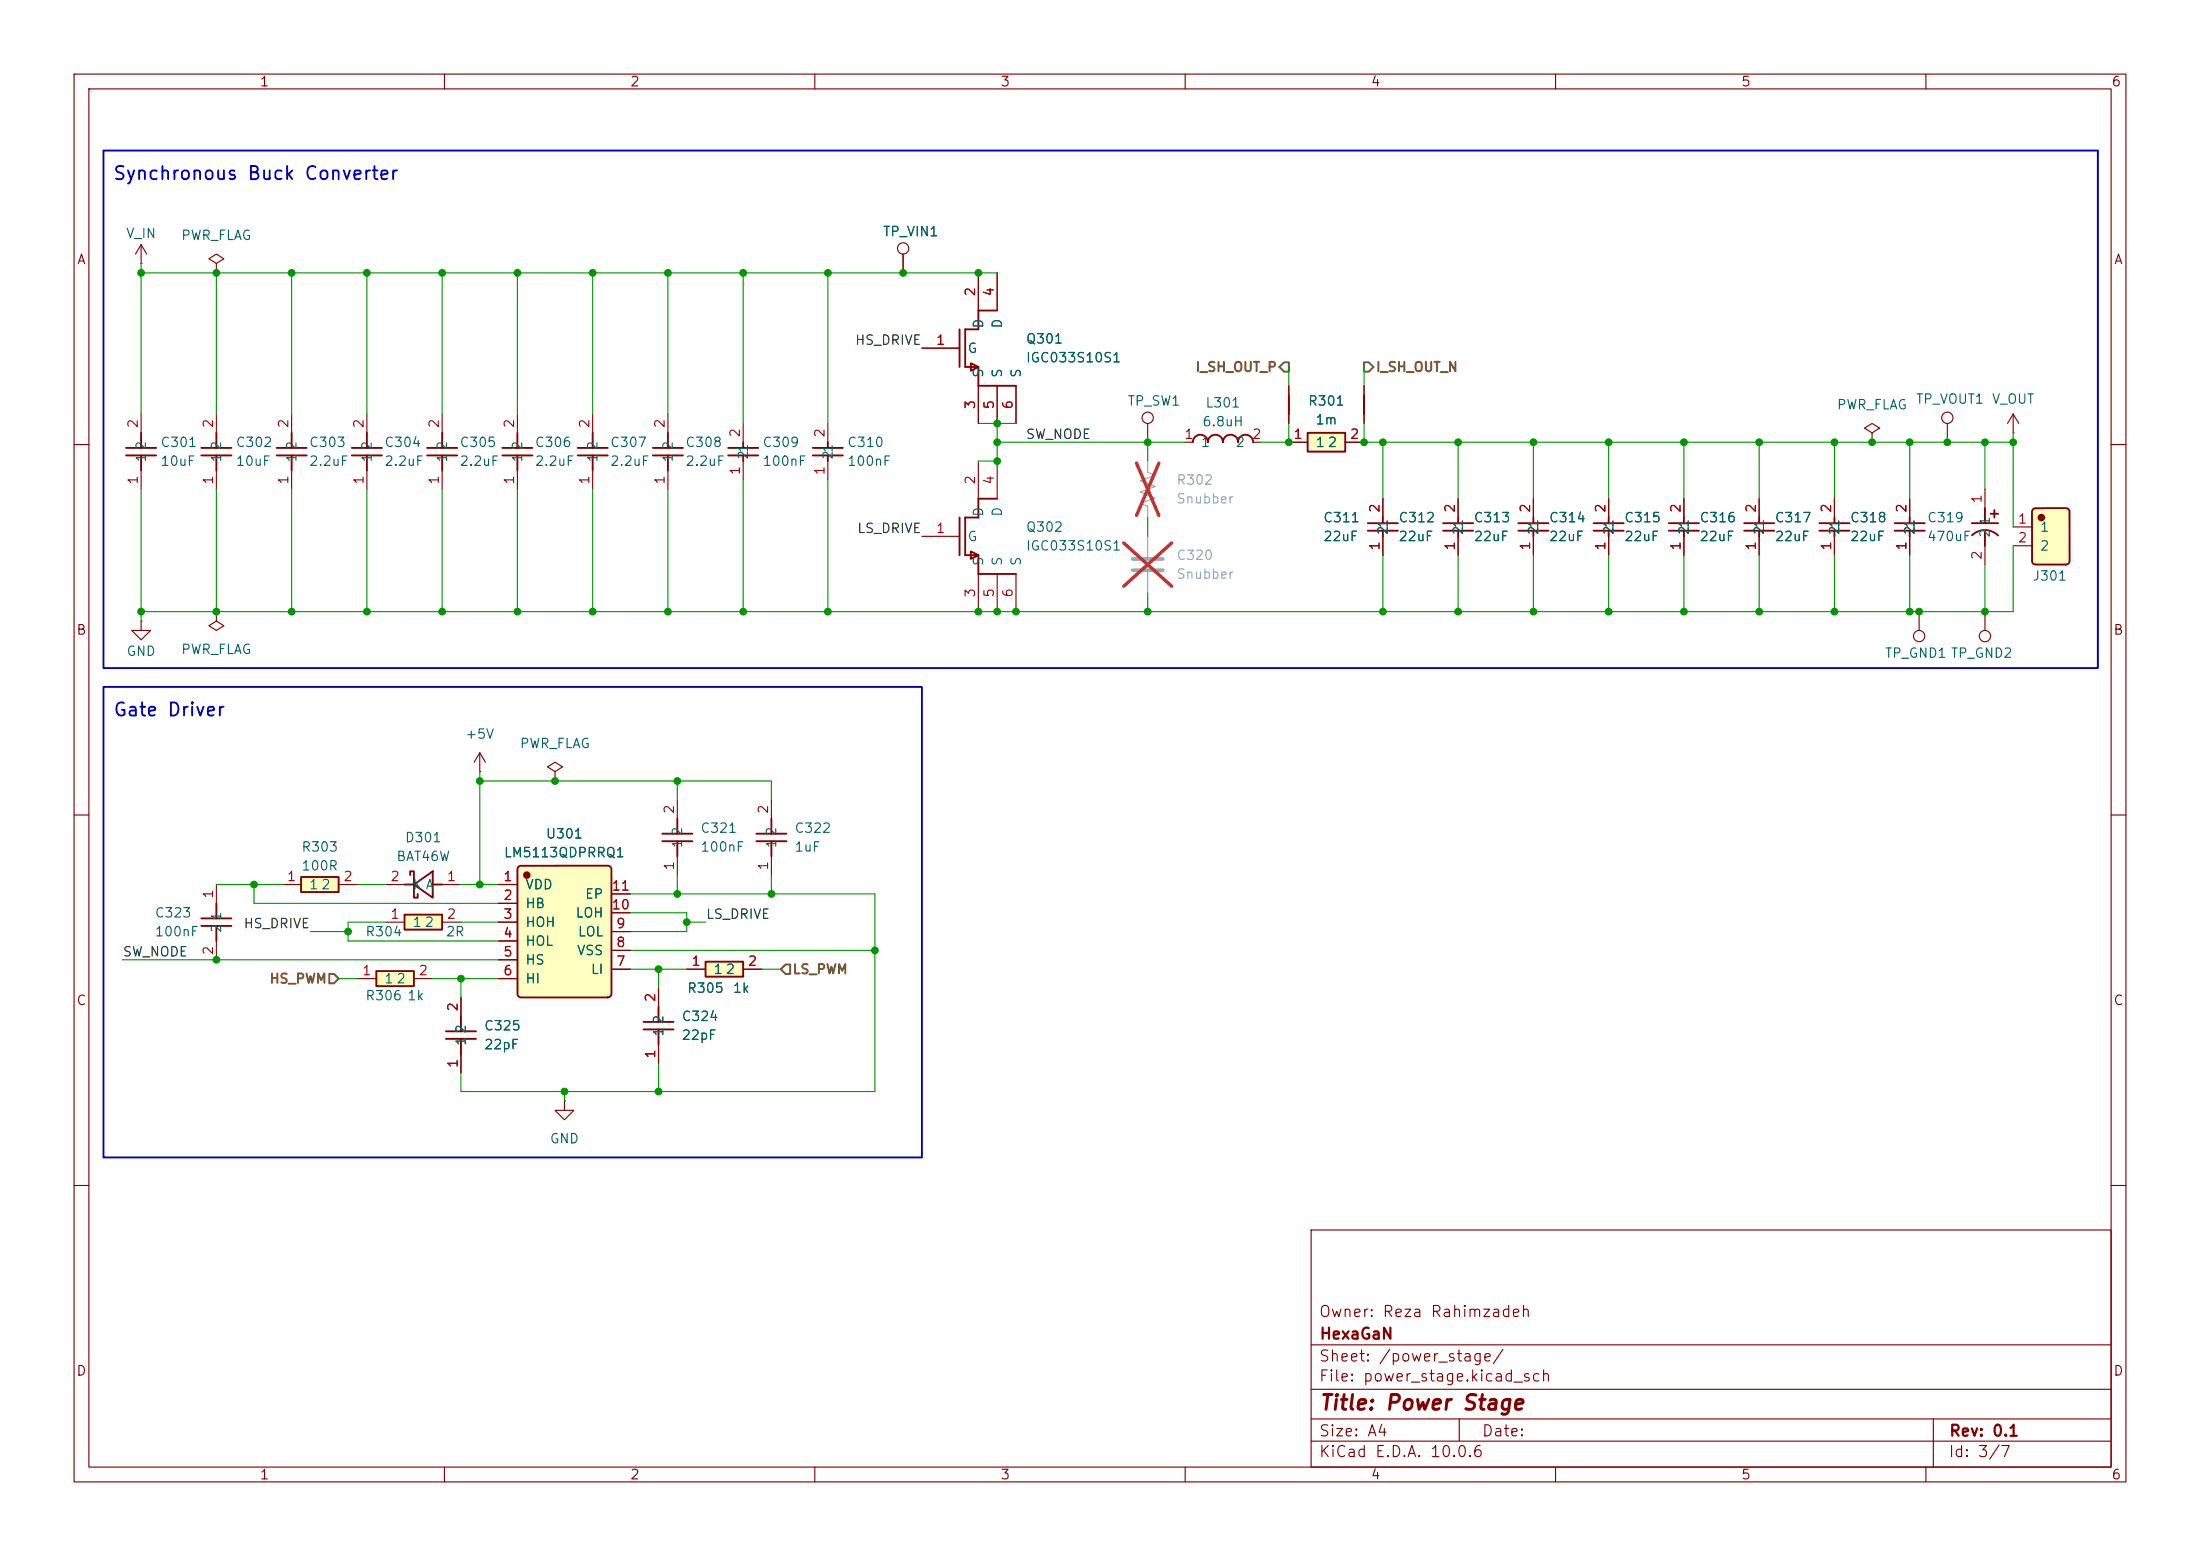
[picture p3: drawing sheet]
<svg xmlns="http://www.w3.org/2000/svg" width="297mm" height="210mm" viewBox="0 0 297 210" stroke-linecap="round" stroke-linejoin="round" font-family="sans-serif">
<g fill="none" stroke="#840000" stroke-width=".15">
<path d="M10 10h277v190h-277zM12 12h273v186h-273zM60 10v2M110 10v2M160 10v2M210 10v2M260 10v2M121.9 34.3v2.5M80 55.9v2.5M262.9 57.2v2.5M271.8 58.4h.1M271.8 55.9l-.8 1.3"/>
<path d="M271.8 55.9l.7 1.3M271.8 55.9v2.5M10 60h2M80 63.5v2.5M268 66v2.6M268 73.7v2.5M285 60h2M10 110h2M29.2 119.4v2.5M285 110h2M29.2 127v2.5M10 160h2"/>
<path d="M177 166h108v32h-108zM285 160h2M60 198v2M110 198v2M160 198v2M177 194.5h108M177 191.5h108M177 187.5h108M177 181.5h108M197 191.5v3M210 198v2M260 198v2"/>
<path d="M261 191.5v6.5"/>
<circle cx="121.9" cy="33.5" r=".76"/>
<circle cx="262.9" cy="56.4" r=".76"/>
</g>
<g fill="none" stroke="#840000" stroke-width=".25">
<path d="M80 58.4v2.1M78 61.5h4M78 60.5h4M80 61.5v2M266.2 70.6h3.5M266.2 72.2a2.54 2.54 0 0 1 3.6 .1M268 68.6v2M268 71.6v2.1M268.7 69.3h1M269.2 68.8v1.1M27.2 124h4M27.2 125h4"/>
<path d="M29.2 121.9v2.1M29.2 125v2"/>
</g>
<path d="M274.5 68.7l.2-.1h4.2l.4 .2 .1 .2v6.7a.51 .51 0 0 1-.5 .5h-4.1l-.4-.2-.1-.2v-6.7z" fill="#ffffc2"/>
<circle cx="275.6" cy="69.9" r=".38" fill="#840000" stroke="#840000" stroke-width=".25"/>
<g fill="none" stroke="#840000" stroke-width=".25">
<path d="M69.8 58.4v2.1M67.8 61.5h4.1M67.8 60.5h4.1M69.8 61.5v2M205 71.6h4M205 70.6h4M207 69.9v.7M207 71.6v.8M274.5 68.7l.2-.1h4.2l.4 .2 .1 .2v6.7a.51 .51 0 0 1-.5 .5h-4.1l-.4-.2-.1-.2v-6.7zM86.9 138.9h4M86.9 137.9h4M88.9 135.9v2"/>
<path d="M88.9 138.9v2.1"/>
</g>
<g fill="none" stroke="#840000" stroke-width=".15">
<path d="M69.8 55.9v2.5M69.8 63.5v2.5M207 67.3v2.6M207 72.4v2.5M271.8 71.1h2.5M271.8 73.7h2.5M19 83.8v1.3h1.3l-1.3 1.3-1.2-1.3h1.2M19 83.8h.1M259.1 82.6v2.5M268 82.6v2.5M88.9 133.4v2.5M88.9 141v2.5"/>
<circle cx="259.1" cy="85.9" r=".76"/>
<circle cx="268" cy="85.9" r=".76"/>
</g>
<path d="M95.2 129.8h5.1v2h-5.1z" fill="#ffffc2"/>
<path d="M95.2 129.8h5.1v2h-5.1z" fill="none" stroke="#840000" stroke-width=".25"/>
<path d="M92.7 130.8h2.5M100.3 130.8h2.6" fill="none" stroke="#840000" stroke-width=".15"/>
<path d="M50.8 131.1h5.1v2h-5.1z" fill="#ffffc2"/>
<g fill="none" stroke="#840000" stroke-width=".25">
<path d="M19 58.4v2.1M29.2 58.4v2.1M39.4 58.4v2.1M49.5 58.4v2.1M59.7 58.4v2.1M90.2 58.4v2.1M111.8 59.7v.8M174 53.3v2.6M17 61.5h4.1M17 60.5h4.1M19 61.5v2M27.2 61.5h4"/>
<path d="M27.2 60.5h4M29.2 61.5v2M37.3 61.5h4.1M37.3 60.5h4.1M39.4 61.5v2M47.5 61.5h4.1M47.5 60.5h4.1M49.5 61.5v2M57.7 61.5h4M57.7 60.5h4M59.7 61.5v2M88.1 61.5h4.1"/>
<path d="M88.1 60.5h4.1M90.2 61.5v2M109.7 61.5h4.1M109.7 60.5h4.1M111.8 61.5v.7M89.4 113.5h4.1M89.4 112.5h4.1M91.4 110.5v2M91.4 113.5v2.1M50.8 131.1h5.1v2h-5.1zM60.2 139.2h4.1M62.2 137.2v2"/>
<path d="M60.2 140.2h4.1M62.2 140.2v2"/>
</g>
<g fill="none" stroke="#840000" stroke-width=".15">
<path d="M19 35.6h.1M19 33v2.6M19 33l-.7 1.3M19 33l.8 1.3M19 55.9v2.5M29.2 55.9v2.5M39.4 55.9v2.5M49.5 55.9v2.5M59.7 55.9v2.5M90.2 55.9v2.5M111.8 57.2v2.5M174 52.1v5.1"/>
<path d="M19 63.5v2.5M29.2 63.5v2.5M39.4 63.5v2.5M49.5 63.5v2.5M59.7 63.5v2.5M90.2 63.5v2.5M111.8 62.2v2.6M91.4 108v2.5M91.4 115.6v2.5M48.3 132.1h2.5M55.9 132.1h2.5M62.2 134.6v2.6"/>
<path d="M62.2 142.2v2.6M76.2 148.6v1.3h1.3l-1.3 1.2-1.3-1.2h1.3M76.2 148.6h.1"/>
</g>
<path d="M70 117l.3-.2h11.7l.5 .3v.1v16.9a.51 .51 0 0 1-.5 .5h-11.6l-.5-.2v-.2l-.1-16.9z" fill="#ffffc2"/>
<circle cx="71.1" cy="118.1" r=".38" fill="#840000" stroke="#840000" stroke-width=".25"/>
<path d="M161 59.7a1.01 1.01 0 0 1 1.1-1 1.01 1.01 0 0 1 1 1M163.1 59.7a1.01 1.01 0 0 1 1-1 1.01 1.01 0 0 1 1 1M165.1 59.7a1.02 1.02 0 0 1 1-1 1.02 1.02 0 0 1 1 1M167.1 59.7a1.02 1.02 0 0 1 1.1-1 1.02 1.02 0 0 1 1 1M184.1 53.3v2.6M70 117l.3-.2h11.7l.5 .3v.1v16.9a.51 .51 0 0 1-.5 .5h-11.6l-.5-.2v-.2l-.1-16.9z" fill="none" stroke="#840000" stroke-width=".25"/>
<g fill="none" stroke="#840000" stroke-width=".15">
<path d="M29.2 35.6l1-.7-1-.6-1 .6 1 .7v1.2M29.2 36.8h.1M160 59.7h1M169.2 59.7h1M184.1 52.1v5.1M67.3 119.4h2.5M67.3 121.9h2.5M67.3 124.5h2.5M67.3 127h2.5M67.3 129.5h2.5M67.3 132.1h2.5M82.5 130.8h2.6"/>
<path d="M82.5 128.3h2.6M82.5 125.7h2.6M82.5 123.2h2.6M82.5 120.7h2.6"/>
</g>
<path d="M176.5 58.4h5.1v2.6h-5.1z" fill="#ffffc2"/>
<path d="M176.5 58.4h5.1v2.6h-5.1z" fill="none" stroke="#840000" stroke-width=".25"/>
<path d="M174 59.7h2.5M181.6 59.7h2.5" fill="none" stroke="#840000" stroke-width=".15"/>
<path d="M40.6 118.4h5.1v2h-5.1z" fill="#ffffc2"/>
<g fill="none" stroke="#840000" stroke-width=".25">
<path d="M100.3 59.7v.8M98.3 61.5h4.1M98.3 60.5h4.1M100.3 61.5v.7M184.7 71.6h4M184.7 70.6h4M186.7 69.9v.7M186.7 71.6v.8M194.8 71.6h4.1M194.8 70.6h4.1M196.8 69.9v.7M196.8 71.6v.8"/>
<path d="M255.8 71.6h4M255.8 70.6h4M257.8 69.9v.7M257.8 71.6v.8M40.6 118.4h5.1v2h-5.1zM54.6 119.4h1.3M55.4 118.1v-.5h.5v3.6h.5v-.5M55.9 119.4l2.5-1.8v3.6zM58.4 119.4h1.3M102.1 113.5h4.1M102.1 112.5h4.1M104.1 110.5v2"/>
<path d="M104.1 113.5v2.1"/>
</g>
<g fill="none" stroke="#840000" stroke-width=".15">
<path d="M100.3 57.2v2.5M252.7 58.4l1-.6-1-.6-1 .6 1 .6v1.3M252.7 59.7h.1M100.3 62.2v2.6M186.7 67.3v2.6M186.7 72.4v2.5M196.8 67.3v2.6M196.8 72.4v2.5M257.8 67.3v2.6M257.8 72.4v2.5M38.1 119.4h2.5M45.7 119.4h2.6"/>
<path d="M52.1 119.4h2.5M59.7 119.4h2.5M64.8 104.1h.1M64.8 101.6l-.8 1.3M64.8 101.6l.7 1.3M64.8 101.6v2.5M104.1 108v2.5M104.1 115.6v2.5"/>
</g>
<path d="M154.9 62.2v1.6l1.1 .3-2.1 .8 2.1 .8-2.1 .7 2.1 .8-2.1 .7 1 .4v1.6M154.9 72.4v2.8M154.9 77.2v2.8" fill="none" stroke="#a1a1a1" stroke-width=".15"/>
<path d="M151.7 73.3l6.5 5.8M153.4 62.5l3.1 7.1M156.5 62.5l-3.1 7.1M158.2 73.3l-6.5 5.8" fill="none" stroke="#e12e31" stroke-width=".46"/>
<path d="M152.9 75.4h4.1M152.9 77h4.1" fill="none" stroke="#a1a1a1" stroke-width=".51"/>
<path d="M54.6 123.4h5.1v2.1h-5.1z" fill="#ffffc2"/>
<g fill="none" stroke="#840000" stroke-width=".25">
<path d="M129.5 44.5v5M131.1 49l1 .5-1 .5zM134.6 41.9h-2.5v2.6h-1.8v5h1.8v2.6h5.1M129.5 69.9v5M131.1 74.4l1 .5-1 .5zM134.6 67.3h-2.5v2.6h-1.8v5h1.8v2.6h5.1M215.1 71.6h4.1M215.1 70.6h4.1M217.2 69.9v.7M217.2 71.6v.8M225.3 71.6h4.1M225.3 70.6h4.1"/>
<path d="M227.3 69.9v.7M227.3 71.6v.8M235.5 71.6h4M235.5 70.6h4M237.5 69.9v.7M237.5 71.6v.8M245.6 71.6h4.1M245.6 70.6h4.1M247.6 69.9v.7M247.6 71.6v.8M54.6 123.4h5.1v2.1h-5.1z"/>
</g>
<g fill="none" stroke="#840000" stroke-width=".15">
<path d="M121.9 34.3v2.5M132.1 36.8v5.1M134.6 36.8v5.1M124.5 47h5M132.1 52.1v5.1M134.6 52.1v5.1M137.2 52.1v5.1M154.9 57.2v2.5M174 59.7h2.5M174 52.1v5.1M181.6 59.7h2.5M184.1 52.1v5.1"/>
<path d="M124.5 72.4h5M132.1 62.2v5.1M132.1 77.5v5.1M134.6 62.2v5.1M134.6 77.5v5.1M137.2 77.5v5.1M186.7 67.3v2.6M186.7 72.4v2.5M196.8 67.3v2.6M196.8 72.4v2.5M207 67.3v2.6M207 72.4v2.5"/>
<path d="M217.2 67.3v2.6M217.2 72.4v2.5M227.3 67.3v2.6M227.3 72.4v2.5M237.5 67.3v2.6M237.5 72.4v2.5M247.6 67.3v2.6M247.6 72.4v2.5M257.8 67.3v2.6M257.8 72.4v2.5M29.2 82.6v1.2l1 .7-1 .6-1-.6 1-.7M29.2 82.6h.1"/>
<path d="M67.3 119.4h2.5M74.9 104.1l1-.6-1-.6-1 .6 1 .6v1.3M74.9 105.4h.1M52.1 124.5h2.5M59.7 124.5h2.5M62.2 134.6v2.6M67.3 124.5h2.5M67.3 121.9h2.5M67.3 127h2.5M67.3 129.5h2.5M67.3 132.1h2.5M82.5 130.8h2.6"/>
<path d="M82.5 128.3h2.6M82.5 125.7h2.6M82.5 123.2h2.6M82.5 120.7h2.6M88.9 133.4v2.5M92.7 130.8h2.5M100.3 130.8h2.6M62.2 142.2v2.6M88.9 141v2.5"/>
<circle cx="154.9" cy="56.4" r=".76"/>
</g>
<path d="M173.4 48.9h.6v1.3h-.6l-.7-.7zM184.1 48.9h.7l.6 .6-.6 .7h-.7zM44.4 131.4h.7l.6 .7-.6 .6h-.7zM106 130.2h.7v1.2h-.7l-.6-.6z" fill="none" stroke="#725600" stroke-width=".25"/>
<g fill="none" stroke="#009600" stroke-width=".15">
<path d="M19 36.8h115.6M19 35.6v20.3M29.2 36.8v19.1M39.4 36.8v19.1M49.5 36.8v19.1M59.7 36.8v19.1M69.8 36.8v19.1M80 36.8v19.1M90.2 36.8v19.1M100.3 36.8v20.4M111.8 36.8v20.4M132.1 57.2h5.1"/>
<path d="M134.6 59.7h25.4M134.6 57.2v5h-2.5M154.9 59.7v2.5M174 57.2v2.5h-3.8M174 49.5v2.6M184.1 57.2v2.5h87.7M184.1 49.5v2.6M186.7 59.7v7.6M196.8 59.7v7.6M207 59.7v7.6M217.2 59.7v7.6M227.3 59.7v7.6"/>
<path d="M237.5 59.7v7.6M247.6 59.7v7.6M257.8 59.7v7.6M268 59.7v6.3M271.8 58.4v12.7M19 66v17.8M29.2 66v16.6M39.4 66v16.6M49.5 66v16.6M59.7 66v16.6M69.8 66v16.6M80 66v16.6"/>
<path d="M90.2 66v16.6M100.3 64.8v17.8M111.8 64.8v17.8M154.9 69.9v2.5M186.7 74.9v7.7M196.8 74.9v7.7M207 74.9v7.7M217.2 74.9v7.7M227.3 74.9v7.7M237.5 74.9v7.7M247.6 74.9v7.7M257.8 74.9v7.7"/>
<path d="M268 76.2v6.4M271.8 73.7v8.9h-252.8M154.9 80v2.6M29.2 119.4h8.9M34.3 119.4v2.5h33M48.3 119.4h3.8M62.2 119.4h5.1M64.8 104.1v15.3M64.8 105.4h39.3v2.6M91.4 105.4v2.6M91.4 118.1v2.6M104.1 118.1v2.6"/>
<path d="M16.5 129.5h50.8M41.9 125.7h5.1M45.7 132.1h2.6M52.1 124.5h-5.1v2.5h20.3M58.4 132.1h8.9M62.2 124.5h5.1M62.2 132.1v2.5M85.1 123.2h7.6v2.5h-7.6M85.1 128.3h33M85.1 120.7h33v26.6h-55.9v-2.5M85.1 130.8h7.6M88.9 130.8v2.6"/>
<path d="M92.7 124.5h2.5M102.9 130.8h2.5M76.2 147.3v1.3M88.9 143.5v3.8"/>
</g>
<path d="M14 20.3h269.2v69.9h-269.2zM14 92.7h110.5v63.5h-110.5z" fill="none" stroke="#0000c2" stroke-width=".25"/>
<g fill="#009600" stroke="#009600" stroke-width=".14">
<circle cx="39.4" cy="36.8" r=".46"/>
<circle cx="19" cy="82.6" r=".46"/>
<circle cx="80" cy="82.6" r=".46"/>
<circle cx="29.2" cy="36.8" r=".46"/>
<circle cx="49.5" cy="36.8" r=".46"/>
<circle cx="19" cy="36.8" r=".46"/>
<circle cx="47" cy="125.7" r=".46"/>
<circle cx="49.5" cy="82.6" r=".46"/>
<circle cx="59.7" cy="82.6" r=".46"/>
<circle cx="69.8" cy="82.6" r=".46"/>
<circle cx="64.8" cy="119.4" r=".46"/>
<circle cx="29.2" cy="82.6" r=".46"/>
<circle cx="39.4" cy="82.6" r=".46"/>
<circle cx="62.2" cy="132.1" r=".46"/>
<circle cx="29.2" cy="129.5" r=".46"/>
<circle cx="34.3" cy="119.4" r=".46"/>
<circle cx="88.9" cy="130.8" r=".46"/>
<circle cx="118.1" cy="128.3" r=".46"/>
<circle cx="91.4" cy="120.7" r=".46"/>
<circle cx="92.7" cy="124.5" r=".46"/>
<circle cx="104.1" cy="120.7" r=".46"/>
<circle cx="91.4" cy="105.4" r=".46"/>
<circle cx="132.1" cy="82.6" r=".46"/>
<circle cx="100.3" cy="82.6" r=".46"/>
<circle cx="111.8" cy="82.6" r=".46"/>
<circle cx="90.2" cy="82.6" r=".46"/>
<circle cx="90.2" cy="36.8" r=".46"/>
<circle cx="80" cy="36.8" r=".46"/>
<circle cx="100.3" cy="36.8" r=".46"/>
<circle cx="69.8" cy="36.8" r=".46"/>
<circle cx="134.6" cy="82.6" r=".46"/>
<circle cx="134.6" cy="62.2" r=".46"/>
<circle cx="134.6" cy="57.2" r=".46"/>
<circle cx="111.8" cy="36.8" r=".46"/>
<circle cx="132.1" cy="36.8" r=".46"/>
<circle cx="74.9" cy="105.4" r=".46"/>
<circle cx="64.8" cy="105.4" r=".46"/>
<circle cx="88.9" cy="147.3" r=".46"/>
<circle cx="76.2" cy="147.3" r=".46"/>
<circle cx="268" cy="59.7" r=".46"/>
<circle cx="262.9" cy="59.7" r=".46"/>
<circle cx="247.6" cy="59.7" r=".46"/>
<circle cx="252.7" cy="59.7" r=".46"/>
<circle cx="257.8" cy="59.7" r=".46"/>
<circle cx="247.6" cy="82.6" r=".46"/>
<circle cx="268" cy="82.6" r=".46"/>
<circle cx="259.1" cy="82.6" r=".46"/>
<circle cx="257.8" cy="82.6" r=".46"/>
<circle cx="271.8" cy="59.7" r=".46"/>
<circle cx="217.2" cy="59.7" r=".46"/>
<circle cx="237.5" cy="59.7" r=".46"/>
<circle cx="217.2" cy="82.6" r=".46"/>
<circle cx="227.3" cy="82.6" r=".46"/>
<circle cx="237.5" cy="82.6" r=".46"/>
<circle cx="227.3" cy="59.7" r=".46"/>
<circle cx="121.9" cy="36.8" r=".46"/>
<circle cx="134.6" cy="59.7" r=".46"/>
<circle cx="59.7" cy="36.8" r=".46"/>
<circle cx="137.2" cy="82.6" r=".46"/>
<circle cx="154.9" cy="59.7" r=".46"/>
<circle cx="186.7" cy="82.6" r=".46"/>
<circle cx="154.9" cy="82.6" r=".46"/>
<circle cx="174" cy="59.7" r=".46"/>
<circle cx="184.1" cy="59.7" r=".46"/>
<circle cx="186.7" cy="59.7" r=".46"/>
<circle cx="196.8" cy="59.7" r=".46"/>
<circle cx="207" cy="59.7" r=".46"/>
<circle cx="207" cy="82.6" r=".46"/>
<circle cx="196.8" cy="82.6" r=".46"/>
</g>
<text font-size="2" fill="#840000" x="178" y="190.8">Title: Power Stage</text>
<g font-size="1.8" fill="#0000c2">
<text x="15.1" y="24.7">Synchronous Buck Converter</text>
<text x="15.2" y="97.1">Gate Driver</text>
</g>
<g font-size="1.5" fill="#840000">
<text x="178" y="178.1">Owner: Reza Rahimzadeh</text>
<text x="178" y="184.1">Sheet: /power_stage/</text>
<text x="178" y="181.1">HexaGaN</text>
<text x="178" y="186.8">File: power_stage.kicad_sch</text>
<text x="178" y="197">KiCad E.D.A. 10.0.6</text>
<text x="178" y="194.2">Size: A4</text>
<text x="200" y="194.2">Date:</text>
<text x="263" y="197">Id: 3/7</text>
<text x="263" y="194.2">Rev: 0.1</text>
</g>
<g font-size="1.3" fill="#840000">
<text x="35" y="12">1</text>
<text x="85" y="12">2</text>
<text x="135" y="12">3</text>
<text x="185" y="12">4</text>
<text x="235" y="12">5</text>
<text x="285" y="12">6</text>
<text x="10.3" y="36">A</text>
<text x="285.3" y="36">A</text>
<text x="10.2" y="86">B</text>
<text x="285.2" y="86">B</text>
<text x="10.2" y="136">C</text>
<text x="285.2" y="136">C</text>
<text x="10.2" y="186">D</text>
<text x="285.2" y="186">D</text>
<text x="35" y="200">1</text>
<text x="85" y="200">2</text>
<text x="135" y="200">3</text>
<text x="185" y="200">4</text>
<text x="235" y="200">5</text>
<text x="285" y="200">6</text>
</g>
<g font-size="1.3" fill="#006464">
<text x="16.9" y="32.5">V_IN</text>
<text x="24.4" y="32.7">PWR_FLAG</text>
<text x="119.1" y="32.2">TP_VIN1</text>
<text x="130.5" y="48">G</text>
<text x="133" y="44.4" transform="rotate(-90 133 44.4)">D</text>
<text x="135.6" y="44.4" transform="rotate(-90 135.6 44.4)">D</text>
<text x="138.4" y="46.7">Q301</text>
<text x="133" y="51.1" transform="rotate(-90 133 51.1)">S</text>
<text x="135.6" y="51.1" transform="rotate(-90 135.6 51.1)">S</text>
<text x="138.1" y="51.1" transform="rotate(-90 138.1 51.1)">S</text>
<text x="138.4" y="49.2">IGC033S10S1</text>
<text x="152.1" y="55.1">TP_SW1</text>
<text x="162.2" y="57.9">6.8uH</text>
<text x="162.6" y="55.3">L301</text>
<text x="176.5" y="55.1">R301</text>
<text x="177.5" y="57.6">1m</text>
<text x="247.9" y="55.6">PWR_FLAG</text>
<text x="258.6" y="54.8">TP_VOUT1</text>
<text x="268.8" y="54.8">V_OUT</text>
<text x="20" y="62.5" transform="rotate(-90 20 62.5)">1</text>
<text x="20" y="60.9" transform="rotate(-90 20 60.9)">2</text>
<text x="21.6" y="60.7">C301</text>
<text x="21.6" y="63.2">10uF</text>
<text x="30.2" y="62.5" transform="rotate(-90 30.2 62.5)">1</text>
<text x="30.2" y="60.9" transform="rotate(-90 30.2 60.9)">2</text>
<text x="31.7" y="60.7">C302</text>
<text x="31.7" y="63.2">10uF</text>
<text x="40.3" y="62.5" transform="rotate(-90 40.3 62.5)">1</text>
<text x="40.3" y="60.9" transform="rotate(-90 40.3 60.9)">2</text>
<text x="41.6" y="60.7">C303</text>
<text x="41.6" y="63.2">2.2uF</text>
<text x="50.5" y="62.5" transform="rotate(-90 50.5 62.5)">1</text>
<text x="50.5" y="60.9" transform="rotate(-90 50.5 60.9)">2</text>
<text x="51.8" y="60.7">C304</text>
<text x="51.8" y="63.2">2.2uF</text>
<text x="60.7" y="62.5" transform="rotate(-90 60.7 62.5)">1</text>
<text x="60.7" y="60.9" transform="rotate(-90 60.7 60.9)">2</text>
<text x="62" y="60.7">C305</text>
<text x="62" y="63.2">2.2uF</text>
<text x="70.8" y="62.5" transform="rotate(-90 70.8 62.5)">1</text>
<text x="70.8" y="60.9" transform="rotate(-90 70.8 60.9)">2</text>
<text x="72.1" y="60.7">C306</text>
<text x="72.1" y="63.2">2.2uF</text>
<text x="81" y="62.5" transform="rotate(-90 81 62.5)">1</text>
<text x="81" y="60.9" transform="rotate(-90 81 60.9)">2</text>
<text x="82.3" y="60.7">C307</text>
<text x="82.3" y="63.2">2.2uF</text>
<text x="91.1" y="62.5" transform="rotate(-90 91.1 62.5)">1</text>
<text x="91.1" y="60.9" transform="rotate(-90 91.1 60.9)">2</text>
<text x="92.4" y="60.7">C308</text>
<text x="92.4" y="63.2">2.2uF</text>
<text x="101.3" y="62.1" transform="rotate(-90 101.3 62.1)">21</text>
<text x="102.9" y="60.7">C309</text>
<text x="102.9" y="63.2">100nF</text>
<text x="112.7" y="62.1" transform="rotate(-90 112.7 62.1)">21</text>
<text x="114.3" y="60.7">C310</text>
<text x="114.3" y="63.2">100nF</text>
<text x="162" y="60.7">1</text>
<text x="166.7" y="60.7">2</text>
<text x="177.5" y="60.7">1</text>
<text x="179.2" y="60.7">2</text>
<text x="133" y="69.8" transform="rotate(-90 133 69.8)">D</text>
<text x="135.6" y="69.8" transform="rotate(-90 135.6 69.8)">D</text>
<text x="178.5" y="70.8">C311</text>
<text x="188.7" y="70.8">C312</text>
<text x="198.9" y="70.8">C313</text>
<text x="209" y="70.8">C314</text>
<text x="219.2" y="70.8">C315</text>
<text x="229.3" y="70.8">C316</text>
<text x="239.5" y="70.8">C317</text>
<text x="249.7" y="70.8">C318</text>
<text x="260.1" y="70.8">C319</text>
<text x="268.9" y="71" transform="rotate(-90 268.9 71)">1</text>
<text x="130.5" y="73.4">G</text>
<text x="133" y="76.5" transform="rotate(-90 133 76.5)">S</text>
<text x="135.6" y="76.5" transform="rotate(-90 135.6 76.5)">S</text>
<text x="138.1" y="76.5" transform="rotate(-90 138.1 76.5)">S</text>
<text x="138.4" y="72.1">Q302</text>
<text x="138.4" y="74.6">IGC033S10S1</text>
<text x="178.5" y="73.4">22uF</text>
<text x="187.7" y="72.3" transform="rotate(-90 187.7 72.3)">21</text>
<text x="188.7" y="73.4">22uF</text>
<text x="197.8" y="72.3" transform="rotate(-90 197.8 72.3)">21</text>
<text x="198.9" y="73.4">22uF</text>
<text x="208" y="72.3" transform="rotate(-90 208 72.3)">21</text>
<text x="209" y="73.4">22uF</text>
<text x="218.1" y="72.3" transform="rotate(-90 218.1 72.3)">21</text>
<text x="219.2" y="73.4">22uF</text>
<text x="228.3" y="72.3" transform="rotate(-90 228.3 72.3)">21</text>
<text x="229.3" y="73.4">22uF</text>
<text x="238.5" y="72.3" transform="rotate(-90 238.5 72.3)">21</text>
<text x="239.5" y="73.4">22uF</text>
<text x="248.6" y="72.3" transform="rotate(-90 248.6 72.3)">21</text>
<text x="249.7" y="73.4">22uF</text>
<text x="258.8" y="72.3" transform="rotate(-90 258.8 72.3)">21</text>
<text x="260.1" y="73.4">470uF</text>
<text x="268.9" y="72.7" transform="rotate(-90 268.9 72.7)">2</text>
<text x="275.3" y="72.1">1</text>
<text x="275.3" y="74.6">2</text>
<text x="274.3" y="78.7">J301</text>
<text x="17" y="88.8">GND</text>
<text x="24.4" y="88.6">PWR_FLAG</text>
<text x="254.4" y="89.1">TP_GND1 TP_GND2</text>
<text x="62.7" y="100">+5V</text>
<text x="70.1" y="101.3">PWR_FLAG</text>
<text x="54.6" y="114">D301</text>
<text x="73.6" y="113.5">U301</text>
<text x="92.4" y="112.9" transform="rotate(-90 92.4 112.9)">2</text>
<text x="94.5" y="112.7">C321</text>
<text x="105.1" y="112.9" transform="rotate(-90 105.1 112.9)">2</text>
<text x="107.2" y="112.7">C322</text>
<text x="40.6" y="115.3">R303</text>
<text x="40.6" y="117.8">100R</text>
<text x="53.4" y="116.5">BAT46W</text>
<text x="67.9" y="116">LM5113QDPRRQ1</text>
<text x="92.4" y="114.6" transform="rotate(-90 92.4 114.6)">1</text>
<text x="94.5" y="115.3">100nF</text>
<text x="105.1" y="114.6" transform="rotate(-90 105.1 114.6)">1</text>
<text x="107.2" y="115.3">1uF</text>
<text x="20.8" y="124.2">C323</text>
<text x="30.2" y="124.4" transform="rotate(-90 30.2 124.4)">1</text>
<text x="41.6" y="120.3">1</text>
<text x="43.3" y="120.3">2</text>
<text x="55.6" y="120.3">K A</text>
<text x="55.6" y="125.4">1</text>
<text x="57.2" y="125.4">2</text>
<text x="70.8" y="120.3">VDD</text>
<text x="70.8" y="122.9">HB</text>
<text x="70.8" y="125.4">HOH</text>
<text x="77.6" y="124.2">LOH</text>
<text x="78.9" y="121.6">EP</text>
<text x="20.8" y="126.7">100nF</text>
<text x="30.2" y="126" transform="rotate(-90 30.2 126)">2</text>
<text x="49.2" y="126.7">R304</text>
<text x="60.1" y="126.7">2R</text>
<text x="70.8" y="128">HOL</text>
<text x="70.8" y="130.5">HS</text>
<text x="77.8" y="129.2">VSS</text>
<text x="77.9" y="126.7">LOL</text>
<text x="79.7" y="131.8">LI</text>
<text x="96.2" y="131.8">1</text>
<text x="97.9" y="131.8">2</text>
<text x="49.2" y="135.3">R306</text>
<text x="51.8" y="133">1</text>
<text x="53.4" y="133">2</text>
<text x="54.9" y="135.3">1k</text>
<text x="70.8" y="133">HI</text>
<text x="92.7" y="134.3">R305</text>
<text x="98.8" y="134.3">1k</text>
<text x="63.2" y="141.3" transform="rotate(-90 63.2 141.3)">1</text>
<text x="63.2" y="139.6" transform="rotate(-90 63.2 139.6)">2</text>
<text x="65.3" y="139.4">C325</text>
<text x="65.3" y="141.9">22pF</text>
<text x="89.9" y="140" transform="rotate(-90 89.9 140)">1</text>
<text x="89.9" y="138.3" transform="rotate(-90 89.9 138.3)">2</text>
<text x="91.9" y="138.1">C324</text>
<text x="91.9" y="140.7">22pF</text>
<text x="74.1" y="154.6">GND</text>
</g>
<g font-size="1.3" fill="#a90000">
<text x="131.9" y="40.1" transform="rotate(-90 131.9 40.1)">2</text>
<text x="134.5" y="40.1" transform="rotate(-90 134.5 40.1)">4</text>
<text x="126.3" y="46.9">1</text>
<text x="18.9" y="57.9" transform="rotate(-90 18.9 57.9)">2</text>
<text x="29.1" y="57.9" transform="rotate(-90 29.1 57.9)">2</text>
<text x="39.2" y="57.9" transform="rotate(-90 39.2 57.9)">2</text>
<text x="49.4" y="57.9" transform="rotate(-90 49.4 57.9)">2</text>
<text x="59.6" y="57.9" transform="rotate(-90 59.6 57.9)">2</text>
<text x="69.7" y="57.9" transform="rotate(-90 69.7 57.9)">2</text>
<text x="79.9" y="57.9" transform="rotate(-90 79.9 57.9)">2</text>
<text x="90" y="57.9" transform="rotate(-90 90 57.9)">2</text>
<text x="100.2" y="59.2" transform="rotate(-90 100.2 59.2)">2</text>
<text x="111.6" y="59.2" transform="rotate(-90 111.6 59.2)">2</text>
<text x="131.9" y="55.3" transform="rotate(-90 131.9 55.3)">3</text>
<text x="134.5" y="55.3" transform="rotate(-90 134.5 55.3)">5</text>
<text x="137" y="55.3" transform="rotate(-90 137 55.3)">6</text>
<text x="159.8" y="59.6">1</text>
<text x="168.9" y="59.6">2</text>
<text x="174.5" y="59.6">1</text>
<text x="182.1" y="59.6">2</text>
<text x="18.9" y="65.5" transform="rotate(-90 18.9 65.5)">1</text>
<text x="29.1" y="65.5" transform="rotate(-90 29.1 65.5)">1</text>
<text x="39.2" y="65.5" transform="rotate(-90 39.2 65.5)">1</text>
<text x="49.4" y="65.5" transform="rotate(-90 49.4 65.5)">1</text>
<text x="59.6" y="65.5" transform="rotate(-90 59.6 65.5)">1</text>
<text x="69.7" y="65.5" transform="rotate(-90 69.7 65.5)">1</text>
<text x="79.9" y="65.5" transform="rotate(-90 79.9 65.5)">1</text>
<text x="90" y="65.5" transform="rotate(-90 90 65.5)">1</text>
<text x="100.2" y="64.2" transform="rotate(-90 100.2 64.2)">1</text>
<text x="111.6" y="64.2" transform="rotate(-90 111.6 64.2)">1</text>
<text x="131.9" y="65.5" transform="rotate(-90 131.9 65.5)">2</text>
<text x="134.5" y="65.5" transform="rotate(-90 134.5 65.5)">4</text>
<text x="186.6" y="69.3" transform="rotate(-90 186.6 69.3)">2</text>
<text x="196.7" y="69.3" transform="rotate(-90 196.7 69.3)">2</text>
<text x="206.9" y="69.3" transform="rotate(-90 206.9 69.3)">2</text>
<text x="217" y="69.3" transform="rotate(-90 217 69.3)">2</text>
<text x="227.2" y="69.3" transform="rotate(-90 227.2 69.3)">2</text>
<text x="237.4" y="69.3" transform="rotate(-90 237.4 69.3)">2</text>
<text x="247.5" y="69.3" transform="rotate(-90 247.5 69.3)">2</text>
<text x="257.7" y="69.3" transform="rotate(-90 257.7 69.3)">2</text>
<text x="267.8" y="68" transform="rotate(-90 267.8 68)">1</text>
<text x="272.3" y="71">1</text>
<text x="126.3" y="72.3">1</text>
<text x="186.6" y="74.4" transform="rotate(-90 186.6 74.4)">1</text>
<text x="196.7" y="74.4" transform="rotate(-90 196.7 74.4)">1</text>
<text x="206.9" y="74.4" transform="rotate(-90 206.9 74.4)">1</text>
<text x="217" y="74.4" transform="rotate(-90 217 74.4)">1</text>
<text x="227.2" y="74.4" transform="rotate(-90 227.2 74.4)">1</text>
<text x="237.4" y="74.4" transform="rotate(-90 237.4 74.4)">1</text>
<text x="247.5" y="74.4" transform="rotate(-90 247.5 74.4)">1</text>
<text x="257.7" y="74.4" transform="rotate(-90 257.7 74.4)">1</text>
<text x="267.8" y="75.7" transform="rotate(-90 267.8 75.7)">2</text>
<text x="272.3" y="73.5">2</text>
<text x="131.9" y="80.7" transform="rotate(-90 131.9 80.7)">3</text>
<text x="134.5" y="80.7" transform="rotate(-90 134.5 80.7)">5</text>
<text x="137" y="80.7" transform="rotate(-90 137 80.7)">6</text>
<text x="91.3" y="110" transform="rotate(-90 91.3 110)">2</text>
<text x="104" y="110" transform="rotate(-90 104 110)">2</text>
<text x="38.6" y="119.2">1</text>
<text x="46.3" y="119.2">2</text>
<text x="52.6" y="119.2">2</text>
<text x="60.2" y="119.2">1</text>
<text x="67.8" y="119.2">1</text>
<text x="91.3" y="117.6" transform="rotate(-90 91.3 117.6)">1</text>
<text x="104" y="117.6" transform="rotate(-90 104 117.6)">1</text>
<text x="29.1" y="121.4" transform="rotate(-90 29.1 121.4)">1</text>
<text x="52.6" y="124.3">1</text>
<text x="60.2" y="124.3">2</text>
<text x="67.8" y="121.8">2</text>
<text x="67.8" y="124.3">3</text>
<text x="82.5" y="123.1">10</text>
<text x="82.5" y="120.5">11</text>
<text x="83.1" y="125.6">9</text>
<text x="29.1" y="129" transform="rotate(-90 29.1 129)">2</text>
<text x="48.8" y="131.9">1</text>
<text x="56.4" y="131.9">2</text>
<text x="67.8" y="126.9">4</text>
<text x="67.8" y="129.4">5</text>
<text x="67.8" y="131.9">6</text>
<text x="83.1" y="130.7">7</text>
<text x="83.1" y="128.1">8</text>
<text x="93.2" y="130.7">1</text>
<text x="100.9" y="130.7">2</text>
<text x="62.1" y="136.6" transform="rotate(-90 62.1 136.6)">2</text>
<text x="88.8" y="135.4" transform="rotate(-90 88.8 135.4)">2</text>
<text x="88.8" y="143" transform="rotate(-90 88.8 143)">1</text>
<text x="62.1" y="144.2" transform="rotate(-90 62.1 144.2)">1</text>
</g>
<g font-size="1.3" fill="#0f0f0f">
<text x="115.3" y="46.9">HS_DRIVE</text>
<text x="138.4" y="59.6">SW_NODE</text>
<text x="115.6" y="72.3">LS_DRIVE</text>
<text x="32.8" y="125.6">HS_DRIVE</text>
<text x="95.2" y="124.3">LS_DRIVE</text>
<text x="16.5" y="129.4">SW_NODE</text>
</g>
<g font-size="1.3" fill="#725600">
<text x="161.3" y="50.5">I_SH_OUT_P</text>
<text x="185.7" y="50.5">I_SH_OUT_N</text>
<text x="106.9" y="131.8">LS_PWM</text>
<text x="36.3" y="133">HS_PWM</text>
</g>
<g font-size="1.3" fill="#989898">
<text x="158.7" y="65.7">R302</text>
<text x="158.7" y="68.3">Snubber</text>
<text x="158.7" y="75.9">C320</text>
<text x="158.7" y="78.4">Snubber</text>
</g>
</svg>
